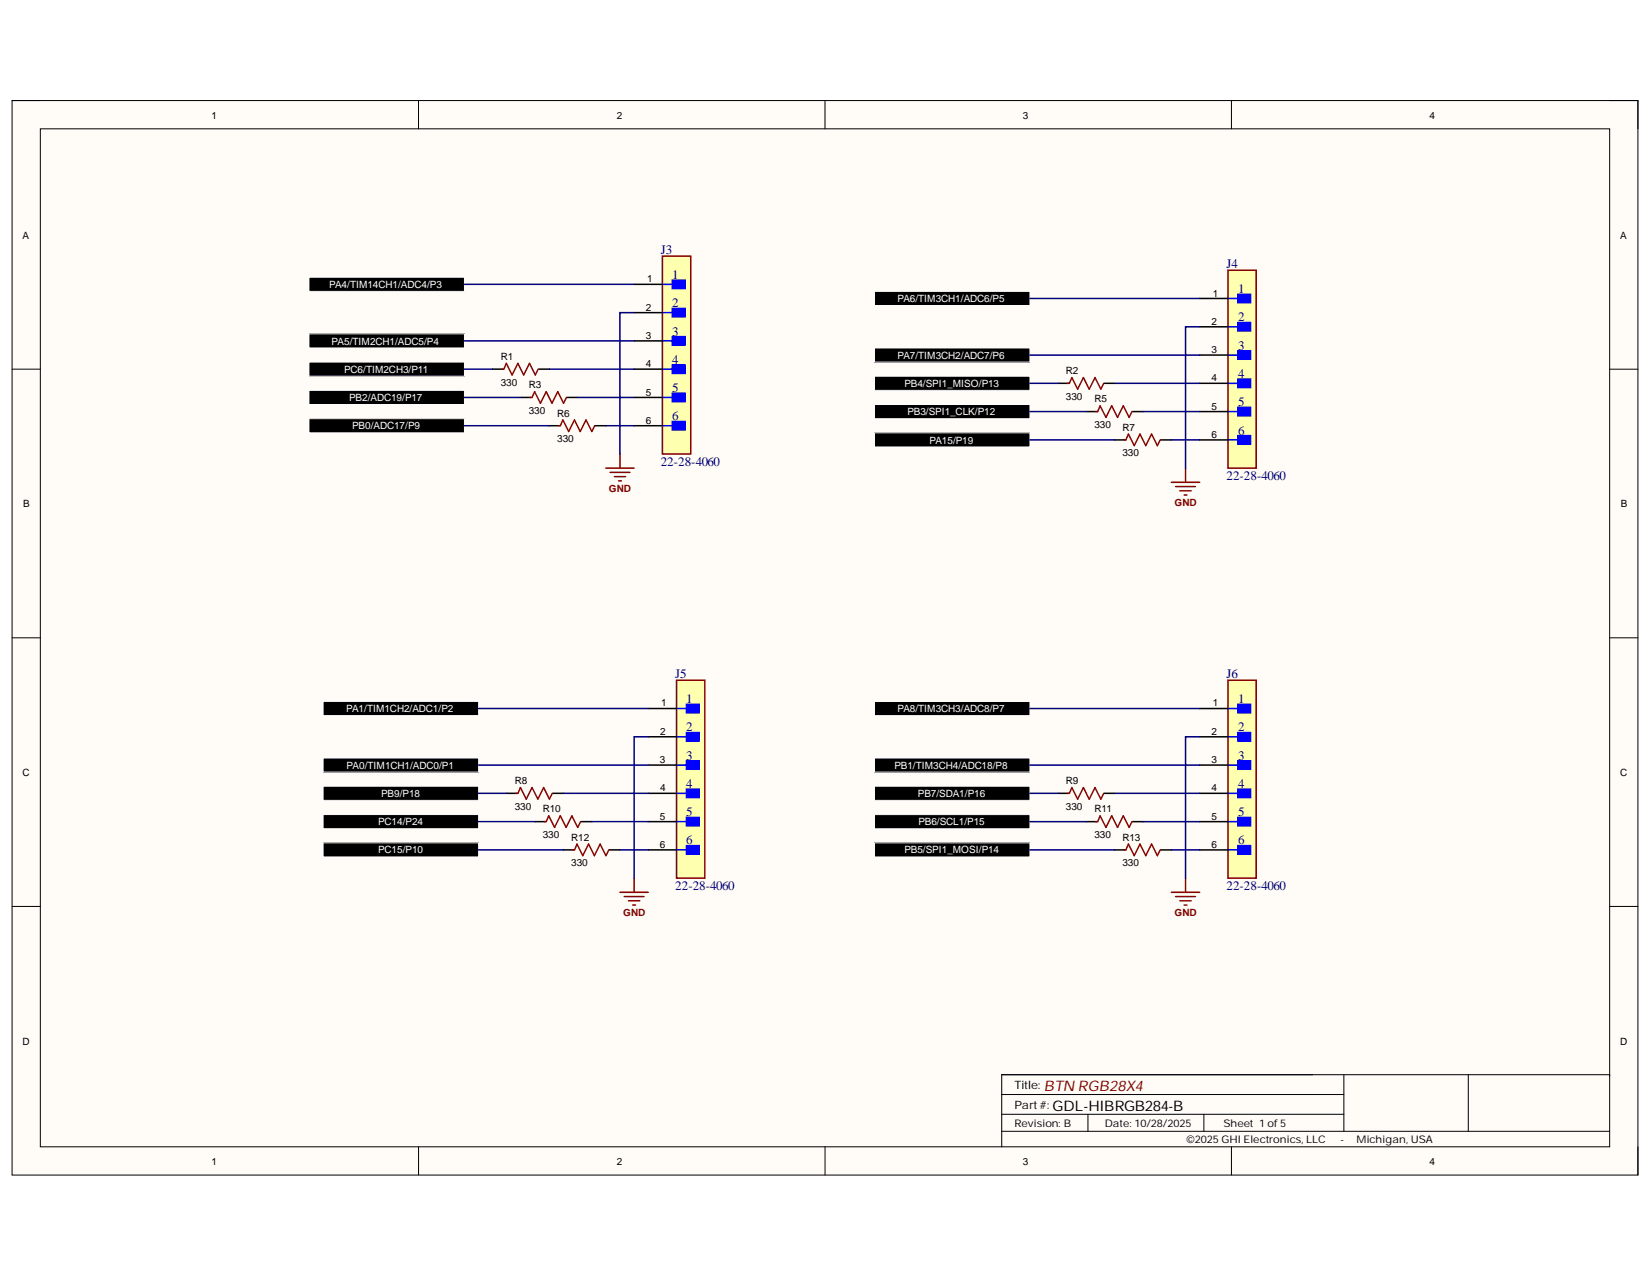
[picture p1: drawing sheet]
<svg xmlns="http://www.w3.org/2000/svg" width="279mm" height="216mm" viewBox="0 0 279 216" stroke-linecap="round" stroke-linejoin="round" font-family="sans-serif">
<path d="M2 17h275v181.7h-275z" fill-rule="evenodd" fill="#fffcf8"/>
<path d="M2 17h275v181.7h-275z" fill="none" stroke="#000" stroke-width=".17"/>
<path d="M6.8 21.8h265.4v172.1h-265.4z" fill-rule="evenodd" fill="#fffcf8"/>
<g fill="none" stroke="#000" stroke-width=".17">
<path d="M2 17h4.8M70.8 17v4.8M139.5 17v4.8M208.3 17v4.8M272.2 17h4.8v4.8M6.8 21.8h265.4v172.1h-265.4zM2 62.4h4.8M272.2 62.4h4.8M2 107.8h4.8M272.2 107.8h4.8M2 153.3h4.8M272.2 153.3h4.8"/>
<path d="M70.8 193.9v4.8M139.5 193.9v4.8M169.4 188.4h57.9M169.4 191.3h102.8M169.4 185.1h57.9M184 188.4v2.9M203.6 188.4v2.9M208.3 193.9v4.8M227.3 181.7v9.6M248.3 181.7v9.6M272.2 181.9v-.2h-102.8v12.2M277 193.9v4.8"/>
</g>
<path d="M198.1 150.9h4.8M198.8 151.6h3.4M199.5 152.3h2M200.3 153h.4M200.5 148.5v2.4" fill="none" stroke="#800000" stroke-width=".25"/>
<path d="M207.7 115h4.8v33.5h-4.8z" fill-rule="evenodd" fill="#ffffb0"/>
<path d="M207.7 115h4.8v33.5h-4.8z" fill="none" stroke="#800000" stroke-width=".25"/>
<path d="M209.4 119.1h2.1v1.4h-2.1z" fill-rule="evenodd" fill="#00f"/>
<path d="M207.7 119.8h1.7M209.4 119.1h2.1v1.4h-2.1z" fill="none" stroke="#00f" stroke-width=".25"/>
<path d="M209.4 123.9h2.1v1.4h-2.1z" fill-rule="evenodd" fill="#00f"/>
<path d="M207.7 124.6h1.7M209.4 123.9h2.1v1.4h-2.1z" fill="none" stroke="#00f" stroke-width=".25"/>
<path d="M209.4 128.6h2.1v1.5h-2.1z" fill-rule="evenodd" fill="#00f"/>
<path d="M207.7 129.3h1.7M209.4 128.6h2.1v1.5h-2.1z" fill="none" stroke="#00f" stroke-width=".25"/>
<path d="M209.4 133.4h2.1v1.4h-2.1z" fill-rule="evenodd" fill="#00f"/>
<path d="M207.7 134.1h1.7M209.4 133.4h2.1v1.4h-2.1z" fill="none" stroke="#00f" stroke-width=".25"/>
<path d="M209.4 138.2h2.1v1.4h-2.1z" fill-rule="evenodd" fill="#00f"/>
<path d="M207.7 138.9h1.7M209.4 138.2h2.1v1.4h-2.1z" fill="none" stroke="#00f" stroke-width=".25"/>
<path d="M209.4 143h2.1v1.4h-2.1z" fill-rule="evenodd" fill="#00f"/>
<path d="M207.7 143.7h1.7M209.4 143h2.1v1.4h-2.1z" fill="none" stroke="#00f" stroke-width=".25"/>
<path d="M202.9 119.8h4.8M179 134.1h1.7M183.8 138.9h1.7M186.8 134.1h1.7M191.5 138.9h1.8M202.9 124.6h4.8M202.9 129.3h4.8M202.9 134.1h4.8M202.9 138.9h4.8M188.5 143.7h1.7M196.3 143.7h1.8M202.9 143.7h4.8" fill="none" stroke="#000" stroke-width=".25"/>
<path d="M180.5 134.1h.4l.4-.9 1 1.9 .9-1.9 1 1.9 1-1.9 1 1.9 .5-1M185.3 138.9h.3l.5-1 .9 2 1-2 1 2 1-2 1 2 .4-1M190.1 143.7h.3l.4-1 1 2 1-2 1 2 1-2 .9 2 .5-1" fill="none" stroke="#980000" stroke-width=".25"/>
<path d="M102.5 79.1h4.8M103.2 79.9h3.3M104.9 76.8v2.3M103.9 80.6h1.9M104.6 81.3h.5" fill="none" stroke="#800000" stroke-width=".25"/>
<path d="M112 43.3h4.8v33.5h-4.8z" fill-rule="evenodd" fill="#ffffb0"/>
<path d="M112 43.3h4.8v33.5h-4.8z" fill="none" stroke="#800000" stroke-width=".25"/>
<path d="M113.7 47.4h2.2v1.4h-2.2z" fill-rule="evenodd" fill="#00f"/>
<path d="M112 48.1h1.7M113.7 47.4h2.2v1.4h-2.2z" fill="none" stroke="#00f" stroke-width=".25"/>
<path d="M113.7 52.1h2.2v1.5h-2.2z" fill-rule="evenodd" fill="#00f"/>
<path d="M112 52.9h1.7M113.7 52.1h2.2v1.5h-2.2z" fill="none" stroke="#00f" stroke-width=".25"/>
<path d="M113.7 56.9h2.2v1.5h-2.2z" fill-rule="evenodd" fill="#00f"/>
<path d="M112 57.6h1.7M113.7 56.9h2.2v1.5h-2.2z" fill="none" stroke="#00f" stroke-width=".25"/>
<path d="M113.7 61.7h2.2v1.4h-2.2z" fill-rule="evenodd" fill="#00f"/>
<path d="M112 62.4h1.7M113.7 61.7h2.2v1.4h-2.2z" fill="none" stroke="#00f" stroke-width=".25"/>
<path d="M113.7 66.5h2.2v1.4h-2.2z" fill-rule="evenodd" fill="#00f"/>
<path d="M112 67.2h1.7M113.7 66.5h2.2v1.4h-2.2z" fill="none" stroke="#00f" stroke-width=".25"/>
<path d="M113.7 71.3h2.2v1.4h-2.2z" fill-rule="evenodd" fill="#00f"/>
<path d="M112 72h1.7M113.7 71.3h2.2v1.4h-2.2z" fill="none" stroke="#00f" stroke-width=".25"/>
<path d="M107.3 48.1h4.7M107.3 52.9h4.7M107.3 57.6h4.7M83.3 62.4h1.7M88.1 67.2h1.7M91.1 62.4h1.8M92.9 72h1.7M95.9 67.2h1.8M100.7 72h1.8M107.3 62.4h4.7M107.3 67.2h4.7M107.3 72h4.7" fill="none" stroke="#000" stroke-width=".25"/>
<path d="M84.9 62.4h.3l.4-1 1 2 1-2 1 2 1-2 .9 2 .5-1M89.7 67.2h.3l.4-1 1 2 1-2 1 2 .9-2 1 2 .5-1M94.5 72h.3l.4-1 1 2 1-2 .9 2 1-2 1 2 .5-1" fill="none" stroke="#980000" stroke-width=".25"/>
<path d="M200.5 79.2v2.3M198.1 81.5h4.8M198.8 82.3h3.4M199.5 83h2M200.3 83.7h.4" fill="none" stroke="#800000" stroke-width=".25"/>
<path d="M207.7 45.7h4.8v33.5h-4.8z" fill-rule="evenodd" fill="#ffffb0"/>
<path d="M207.7 45.7h4.8v33.5h-4.8z" fill="none" stroke="#800000" stroke-width=".25"/>
<path d="M209.4 49.8h2.1v1.4h-2.1z" fill-rule="evenodd" fill="#00f"/>
<path d="M207.7 50.5h1.7M209.4 49.8h2.1v1.4h-2.1z" fill="none" stroke="#00f" stroke-width=".25"/>
<path d="M209.4 54.5h2.1v1.5h-2.1z" fill-rule="evenodd" fill="#00f"/>
<path d="M207.7 55.3h1.7M209.4 54.5h2.1v1.5h-2.1z" fill="none" stroke="#00f" stroke-width=".25"/>
<path d="M209.4 59.3h2.1v1.4h-2.1z" fill-rule="evenodd" fill="#00f"/>
<path d="M209.4 59.3h2.1v1.4h-2.1zM207.7 60h1.7" fill="none" stroke="#00f" stroke-width=".25"/>
<path d="M209.4 64.1h2.1v1.4h-2.1z" fill-rule="evenodd" fill="#00f"/>
<path d="M207.7 64.8h1.7M209.4 64.1h2.1v1.4h-2.1z" fill="none" stroke="#00f" stroke-width=".25"/>
<path d="M209.4 68.9h2.1v1.4h-2.1z" fill-rule="evenodd" fill="#00f"/>
<path d="M207.7 69.6h1.7M209.4 68.9h2.1v1.4h-2.1z" fill="none" stroke="#00f" stroke-width=".25"/>
<path d="M209.4 73.7h2.1v1.4h-2.1z" fill-rule="evenodd" fill="#00f"/>
<path d="M207.7 74.4h1.7M209.4 73.7h2.1v1.4h-2.1z" fill="none" stroke="#00f" stroke-width=".25"/>
<path d="M202.9 50.5h4.8M202.9 55.3h4.8M179 64.8h1.7M183.8 69.6h1.7M186.8 64.8h1.7M188.5 74.4h1.7M191.5 69.6h1.8M196.3 74.4h1.8M202.9 60h4.8M202.9 64.8h4.8M202.9 69.6h4.8M202.9 74.4h4.8" fill="none" stroke="#000" stroke-width=".25"/>
<path d="M180.5 64.8h.4l.4-1 1 2 .9-2 1 2 1-2 1 2 .5-1M185.3 69.6h.3l.5-1 .9 2 1-2 1 2 1-2 1 2 .4-1M190.1 74.4h.3l.4-1 1 1.9 1-1.9 1 1.9 1-1.9 .9 1.9 .5-.9" fill="none" stroke="#980000" stroke-width=".25"/>
<path d="M104.9 150.9h4.7M105.6 151.6h3.3M106.3 152.3h1.9M107 153h.5M107.3 148.5v2.4" fill="none" stroke="#800000" stroke-width=".25"/>
<path d="M114.4 115h4.8v33.5h-4.8z" fill-rule="evenodd" fill="#ffffb0"/>
<path d="M114.4 115h4.8v33.5h-4.8z" fill="none" stroke="#800000" stroke-width=".25"/>
<path d="M116.1 119.1h2.1v1.4h-2.1z" fill-rule="evenodd" fill="#00f"/>
<path d="M114.4 119.8h1.7M116.1 119.1h2.1v1.4h-2.1z" fill="none" stroke="#00f" stroke-width=".25"/>
<path d="M116.1 123.9h2.1v1.4h-2.1z" fill-rule="evenodd" fill="#00f"/>
<path d="M114.4 124.6h1.7M116.1 123.9h2.1v1.4h-2.1z" fill="none" stroke="#00f" stroke-width=".25"/>
<path d="M116.1 128.6h2.1v1.5h-2.1z" fill-rule="evenodd" fill="#00f"/>
<path d="M114.4 129.3h1.7M116.1 128.6h2.1v1.5h-2.1z" fill="none" stroke="#00f" stroke-width=".25"/>
<path d="M116.1 133.4h2.1v1.4h-2.1z" fill-rule="evenodd" fill="#00f"/>
<path d="M114.4 134.1h1.7M116.1 133.4h2.1v1.4h-2.1z" fill="none" stroke="#00f" stroke-width=".25"/>
<path d="M116.1 138.2h2.1v1.4h-2.1z" fill-rule="evenodd" fill="#00f"/>
<path d="M114.4 138.9h1.7M116.1 138.2h2.1v1.4h-2.1z" fill="none" stroke="#00f" stroke-width=".25"/>
<path d="M116.1 143h2.1v1.4h-2.1z" fill-rule="evenodd" fill="#00f"/>
<path d="M114.4 143.7h1.7M116.1 143h2.1v1.4h-2.1z" fill="none" stroke="#00f" stroke-width=".25"/>
<path d="M109.6 119.8h4.8M85.7 134.1h1.7M90.5 138.9h1.7M93.5 134.1h1.8M98.3 138.9h1.8M109.6 124.6h4.8M109.6 129.3h4.8M109.6 134.1h4.8M109.6 138.9h4.8M95.3 143.7h1.7M103.1 143.7h1.8M109.6 143.7h4.8" fill="none" stroke="#000" stroke-width=".25"/>
<path d="M87.3 134.1h.3l.4-1 1 2 1-2 1 2 .9-2 1 2 .5-1M92.1 138.9h.3l.4-1 1 2 1-2 .9 2 1-2 1 2 .5-1M96.9 143.7h.3l.4-1 1 2 .9-2 1 2 1-2 1 2 .5-1" fill="none" stroke="#980000" stroke-width=".25"/>
<g fill="#000">
<path d="M52.3 46.9h26.3v2.4h-26.3z" fill-rule="evenodd"/>
<path d="M52.3 56.4h26.3v2.4h-26.3z" fill-rule="evenodd"/>
<path d="M147.9 49.3h26.3v2.4h-26.3z" fill-rule="evenodd"/>
<path d="M147.9 58.8h26.3v2.4h-26.3z" fill-rule="evenodd"/>
<path d="M52.3 70.8h26.3v2.4h-26.3z" fill-rule="evenodd"/>
<path d="M52.3 66h26.3v2.4h-26.3z" fill-rule="evenodd"/>
<path d="M52.3 61.2h26.3v2.4h-26.3z" fill-rule="evenodd"/>
<path d="M147.9 73.2h26.3v2.4h-26.3z" fill-rule="evenodd"/>
<path d="M147.9 68.4h26.3v2.4h-26.3z" fill-rule="evenodd"/>
<path d="M147.9 63.6h26.3v2.4h-26.3z" fill-rule="evenodd"/>
<path d="M54.6 118.6h26.3v2.4h-26.3z" fill-rule="evenodd"/>
<path d="M147.9 118.6h26.3v2.4h-26.3z" fill-rule="evenodd"/>
<path d="M54.6 128.2h26.3v2.3h-26.3z" fill-rule="evenodd"/>
<path d="M54.6 137.7h26.3v2.4h-26.3z" fill-rule="evenodd"/>
<path d="M54.6 132.9h26.3v2.4h-26.3z" fill-rule="evenodd"/>
<path d="M147.9 137.7h26.3v2.4h-26.3z" fill-rule="evenodd"/>
<path d="M147.9 132.9h26.3v2.4h-26.3z" fill-rule="evenodd"/>
<path d="M147.9 128.2h26.3v2.3h-26.3z" fill-rule="evenodd"/>
<path d="M54.6 142.5h26.3v2.4h-26.3z" fill-rule="evenodd"/>
<path d="M147.9 142.5h26.3v2.4h-26.3z" fill-rule="evenodd"/>
</g>
<g fill="none" stroke="#fff" stroke-width=".17">
<path d="M52.3 46.9h26.3v2.4h-26.3zM52.3 56.4h26.3v2.4h-26.3zM147.9 49.3h26.3v2.4h-26.3zM147.9 58.8h26.3v2.4h-26.3zM52.3 70.8h26.3v2.4h-26.3zM52.3 66h26.3v2.4h-26.3zM52.3 61.2h26.3v2.4h-26.3zM147.9 73.2h26.3v2.4h-26.3zM147.9 68.4h26.3v2.4h-26.3zM147.9 63.6h26.3v2.4h-26.3zM54.6 118.6h26.3v2.4h-26.3zM147.9 118.6h26.3v2.4h-26.3z"/>
<path d="M54.6 128.2h26.3v2.3h-26.3zM54.6 137.7h26.3v2.4h-26.3zM54.6 132.9h26.3v2.4h-26.3zM147.9 137.7h26.3v2.4h-26.3zM147.9 132.9h26.3v2.4h-26.3zM147.9 128.2h26.3v2.3h-26.3zM54.6 142.5h26.3v2.4h-26.3zM147.9 142.5h26.3v2.4h-26.3z"/>
</g>
<g fill="none" stroke="#000080" stroke-width=".25">
<path d="M78.6 57.6h28.7M78.6 48.1h28.7M107.3 52.9h-2.4v23.9M174.2 50.5h28.7M202.9 55.3h-2.4v23.9M78.6 62.4h4.7M78.6 67.2h9.5M78.6 72h14.3M92.9 62.4h14.4M97.7 67.2h9.6M102.5 72h4.8M174.2 60h28.7"/>
<path d="M174.2 64.8h4.8M174.2 69.6h9.6M174.2 74.4h14.3M188.5 64.8h14.4M193.3 69.6h9.6M198.1 74.4h4.8M80.9 119.8h28.7M174.2 119.8h28.7M80.9 129.3h28.7M80.9 134.1h4.8M80.9 138.9h9.6M95.3 134.1h14.3"/>
<path d="M100.1 138.9h9.5M109.6 124.6h-2.3v23.9M174.2 129.3h28.7M174.2 134.1h4.8M174.2 138.9h9.6M188.5 134.1h14.4M193.3 138.9h9.6M202.9 124.6h-2.4v23.9M80.9 143.7h14.4M104.9 143.7h4.7M174.2 143.7h14.3M198.1 143.7h4.8"/>
</g>
<text font-size="2.5" fill="#800000" x="176.6" y="184.4">BTN RGB28X4</text>
<text font-size="2.5" x="178" y="187.8">GDL-HIBRGB284-B</text>
<g font-size="2.2" fill="#000080">
<text x="111.8" y="42.9">J3</text>
<text x="113.7" y="47.2">1</text>
<text x="207.4" y="45.2">J4</text>
<text x="113.7" y="51.9">2</text>
<text x="209.4" y="49.6">1</text>
<text x="113.7" y="56.8">3</text>
<text x="209.4" y="54.3">2</text>
<text x="209.4" y="59.1">3</text>
<text x="113.7" y="61.5">4</text>
<text x="209.4" y="63.9">4</text>
<text x="113.7" y="66.3">5</text>
<text x="113.7" y="71">6</text>
<text x="209.4" y="68.7">5</text>
<text x="209.4" y="73.5">6</text>
<text x="111.8" y="78.7">22-28-4060</text>
<text x="207.4" y="81.1">22-28-4060</text>
<text x="114.2" y="114.6">J5</text>
<text x="116.1" y="118.9">1</text>
<text x="207.4" y="114.6">J6</text>
<text x="209.4" y="118.9">1</text>
<text x="116.1" y="123.6">2</text>
<text x="209.4" y="123.6">2</text>
<text x="116.1" y="128.5">3</text>
<text x="209.4" y="128.5">3</text>
<text x="116.1" y="133.2">4</text>
<text x="209.4" y="133.2">4</text>
<text x="116.1" y="138">5</text>
<text x="116.1" y="142.8">6</text>
<text x="209.4" y="138">5</text>
<text x="209.4" y="142.8">6</text>
<text x="114.2" y="150.5">22-28-4060</text>
<text x="207.4" y="150.5">22-28-4060</text>
</g>
<g font-size="1.9">
<text x="171.6" y="184.1">Title:</text>
<text x="171.6" y="187.5">Part#:</text>
</g>
<g font-size="1.8">
<text x="171.6" y="190.5">Revision: B</text>
<text x="186.9" y="190.5">Date: 10/28/2025</text>
<text x="206.9" y="190.5">Sheet 1 of5</text>
<text x="200.7" y="193.3">©2025GHI Electronics, LLC</text>
<text x="226.7" y="193.3">-</text>
<text x="229.4" y="193.3">Michigan, USA</text>
</g>
<g font-size="1.7">
<text x="35.8" y="20">1</text>
<text x="104.3" y="20">2</text>
<text x="173" y="20">3</text>
<text x="241.8" y="20">4</text>
<text x="3.8" y="40.3">A</text>
<text x="274" y="40.3">A</text>
<text x="109.5" y="47.7">1</text>
<text x="109.2" y="52.5">2</text>
<text x="205.2" y="50.2">1</text>
<text x="109.2" y="57.3">3</text>
<text x="204.9" y="54.9">2</text>
<text x="204.9" y="59.7">3</text>
<text x="84.7" y="65.2">330</text>
<text x="84.7" y="60.9">R1</text>
<text x="89.4" y="65.6">R3</text>
<text x="109.2" y="62.1">4</text>
<text x="180.3" y="63.3">R2</text>
<text x="204.9" y="64.4">4</text>
<text x="89.4" y="70">330</text>
<text x="94.2" y="70.5">R6</text>
<text x="109.2" y="66.9">5</text>
<text x="109.2" y="71.6">6</text>
<text x="180.3" y="67.6">330</text>
<text x="185.1" y="68">R5</text>
<text x="204.9" y="69.3">5</text>
<text x="94.2" y="74.8">330</text>
<text x="185.1" y="72.4">330</text>
<text x="189.8" y="77.1">330</text>
<text x="189.8" y="72.8">R7</text>
<text x="204.9" y="74">6</text>
<text x="3.9" y="85.8">B</text>
<text x="274.1" y="85.8">B</text>
<text x="111.8" y="119.4">1</text>
<text x="205.2" y="119.4">1</text>
<text x="111.7" y="124.2">2</text>
<text x="204.9" y="124.2">2</text>
<text x="3.8" y="131.2">C</text>
<text x="111.6" y="129">3</text>
<text x="204.9" y="129">3</text>
<text x="274" y="131.2">C</text>
<text x="87.1" y="136.9">330</text>
<text x="87.1" y="132.6">R8</text>
<text x="91.8" y="137.4">R10</text>
<text x="111.7" y="133.8">4</text>
<text x="180.3" y="136.9">330</text>
<text x="180.3" y="132.6">R9</text>
<text x="185.1" y="137.4">R11</text>
<text x="204.9" y="133.8">4</text>
<text x="91.8" y="141.7">330</text>
<text x="96.6" y="142.2">R12</text>
<text x="111.6" y="138.6">5</text>
<text x="111.6" y="143.4">6</text>
<text x="185.1" y="141.7">330</text>
<text x="189.8" y="142.2">R13</text>
<text x="204.9" y="138.6">5</text>
<text x="204.9" y="143.4">6</text>
<text x="96.6" y="146.5">330</text>
<text x="189.8" y="146.5">330</text>
<text x="3.8" y="176.6">D</text>
<text x="274" y="176.6">D</text>
<text x="35.8" y="196.9">1</text>
<text x="104.3" y="196.9">2</text>
<text x="173" y="196.9">3</text>
<text x="241.8" y="196.9">4</text>
</g>
<g font-size="1.7" fill="#fff">
<text x="55.7" y="48.7">PA4/TIM14CH1/ADC4/P3</text>
<text x="151.8" y="51.1">PA6/TIM3CH1/ADC6/P5</text>
<text x="56.1" y="58.3">PA5/TIM2CH1/ADC5/P4</text>
<text x="58.2" y="63">PC6/TIM2CH3/P11</text>
<text x="151.8" y="60.6">PA7/TIM3CH2/ADC7/P6</text>
<text x="153" y="65.5">PB4/SPI1_MISO/P13</text>
<text x="59.1" y="67.8">PB2/ADC19/P17</text>
<text x="153.5" y="70.2">PB3/SPI1_CLK/P12</text>
<text x="59.6" y="72.6">PB0/ADC17/P9</text>
<text x="157.2" y="75">PA15/P19</text>
<text x="58.5" y="120.4">PA1/TIM1CH2/ADC1/P2</text>
<text x="151.8" y="120.4">PA8/TIM3CH3/ADC8/P7</text>
<text x="58.6" y="130">PA0/TIM1CH1/ADC0/P1</text>
<text x="151.3" y="130">PB1/TIM3CH4/ADC18/P8</text>
<text x="64.5" y="134.7">PB9/P18</text>
<text x="155.2" y="134.7">PB7/SDA1/P16</text>
<text x="64" y="139.5">PC14/P24</text>
<text x="155.3" y="139.5">PB6/SCL1/P15</text>
<text x="64" y="144.3">PC15/P10</text>
<text x="153" y="144.3">PB5/SPI1_MOSI/P14</text>
</g>
<g font-size="1.7" fill="#800000">
<text x="103" y="83.1">GND</text>
<text x="198.6" y="85.5">GND</text>
<text x="105.4" y="154.9">GND</text>
<text x="198.6" y="154.9">GND</text>
</g>
</svg>
